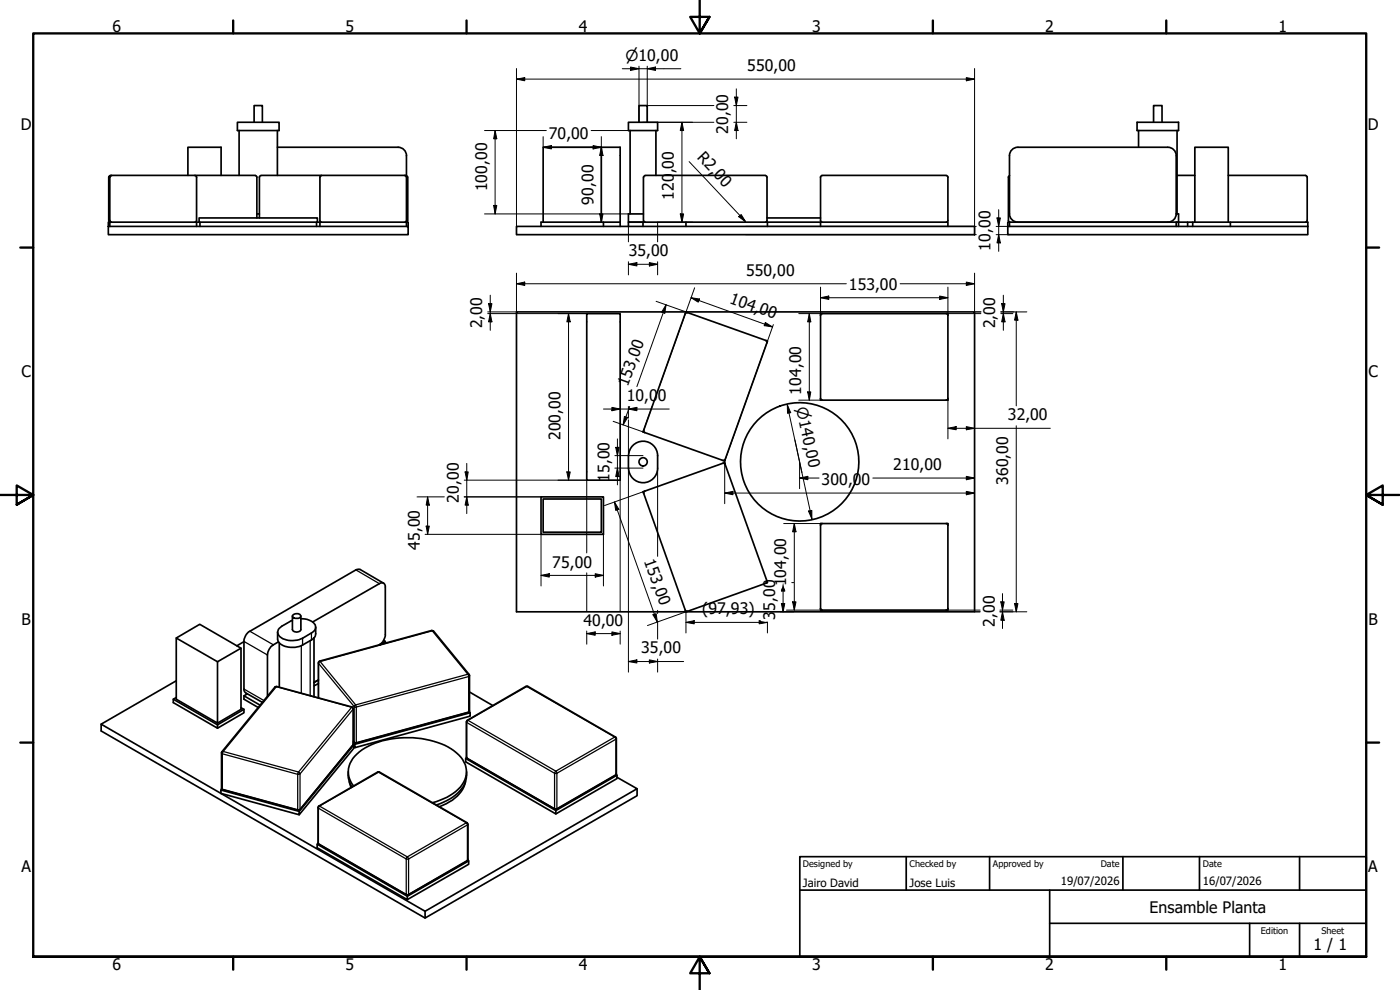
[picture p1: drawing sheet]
<svg xmlns="http://www.w3.org/2000/svg" width="420mm" height="297mm" viewBox="0 0 420 297" stroke-linecap="round" stroke-linejoin="round" font-family="sans-serif">
<!-- layer: Visible (ISO) -->
<g fill="none" stroke="#000" stroke-width=".51">
<path d="M71.2 36.7h12.6v2.5h-12.6zM71.8 39.2v13.4M76.3 36.7v-5h2.4v5M83.2 39.2v13.4M188.6 36.7h8.8v2.5h-8.8zM189.1 39.2v25M191.8 36.7v-5h2.4v5M196.8 39.2v13.4M341.2 36.7h12.5v2.5h-12.5zM341.7 39.2v5M346.2 36.7v-5h2.5v5M353.3 39.2v25"/>
<path d="M32.6 53.1v13.1l.5 .5M33 53.1v13.1M33.1 52.7l-.5 .5M33.1 52.6h43.5M33.5 52.7l-.5 .5M56.4 52.6v-8.4h10v8.4M58.5 52.7l.5 .5M59 53.1v13.1l-.5 .5M76.6 52.7l.5 .5M77.1 53.1v12.3M77.9 53.1v12.3M78.3 52.7l-.4 .5"/>
<path d="M78.4 52.6h43.5M83.2 44.2h36.3M96 53.1v13.1l.5 .5M96.5 52.7l-.5 .5M119.5 44.2a2.51 2.51 0 0 1 2.5 2.5v6M121.5 52.7l.5 .5M121.8 52.7l.5 .5M122 53.1v13.1l-.5 .5M122.4 53.1v13.1M180.5 44.2h5.6v22.5M193.1 53.1v13.1M193.6 52.6h36.1"/>
<path d="M193.6 52.7l-.4 .5M229.7 52.7l.5 .5M230.2 53.1v13.1l-.5 .5M246.3 53.1v13.1l.4 .5M246.7 52.6h37.3M246.7 52.7l-.4 .5M284 52.7l.5 .5M284.5 53.1v13.1l-.5 .5M302.6 53.1v13.1l.5 .5M303 52.7l-.4 .5M305.5 44.2a2.51 2.51 0 0 0-2.5 2.5v17.5a2.51 2.51 0 0 0 2.5 2.5M305.5 44.2h45a2.51 2.51 0 0 1 2.5 2.5v17.5"/>
<path d="M353.3 52.6h5.3M368.6 52.6h23.3M391.8 52.7l.5 .5M392.3 53.1v13.1l-.5 .5M32.5 67.9h90v2.5h-90zM33 67.9v-1.2h26v1.2M33 66.7h-.5v1.2M33 66.2l.5 .5M59 66.7h37M59.8 66.7v-1.3h35.4v1.3M60 66.7v1.2M77.1 64.2h.8"/>
<path d="M95 66.7v1.2M96 67.9v-1.2h26v1.2M122 66.7h.5v1.2M122.3 66.2l-.5 .5M155 67.9h137.5v2.5h-137.5zM162.4 67.9v-1.2h18.7v1.2M163 66.7v-22.5h17.5v22.5M181.1 66.7h5v1.2M188.6 67.9v-1.2h4.4v1.2M193.1 64.2h-4.5v2.5h17.3M193.2 66.2l.4 .5M205.9 67.9v-1.2h24.4v1.2"/>
<path d="M230.2 65.4h16.1M230.3 66.7h16M246.3 66.7h38.2v1.2M246.3 66.7v1.2M302.5 67.9v2.5h90v-2.5M302.5 67.9h90M303 67.9v-1.2h50v1.2M303 66.7h-.5v1.2M353 66.7h3.4v1.2M353 64.2h.7v3.7M353 64.2a2.51 2.51 0 0 1-2.5 2.5h-45M356.4 66.7h1.5"/>
<path d="M357.9 67.9v-1.2h11.4v1.2M358.6 66.7v-22.5h10v22.5M369.3 66.7h23.2v1.2M176.1 94.1h10v50h-10zM206.3 93.8l-.4-.2-.2 .4-12.5 35.1M206.3 93.8l23.6 8.4M206.3 93.8l-.6 .3M246.3 94.1h38.2v26h-38.2zM246.7 94.1l-.4 .5M284 94.1l.5 .5M229.9 102.2l.4 .1-.1 .5M229.9 102.2l.3 .6"/>
<path d="M230.2 102.8l-12.7 35.6-24.5-8.8 .2-.5M246.3 119.6l.4 .5M284.5 119.6l-.5 .5M189.7 133.9a4.3 4.3 0 0 1 4.8-1.3 4.3 4.3 0 0 1 2.9 4.1v3.8a4.3 4.3 0 0 1-4.4 4.3 4.3 4.3 0 0 1-4.3-4.3 9 9 0 0 1 .6-6zM193.2 129.1l.3 .7M217 139l.7 .3M217.7 137.8l-.7 .3M162.4 149.1h18.7v11.2h-18.7zM163 149.7h17.5v10h-17.5zM193.2 148l12.7 35.6h-50.9v-90h137.5v90h-86.6l.4-.2M193.2 148l-.2-.4 24.5-8.8 12.7 35.6M193.5 147.4l-.3 .6"/>
<path d="M246.3 157.1h38.2v26h-38.2zM246.7 157.1l-.4 .5M284 157.1l.5 .5M115.1 175l-7-4.1h-1l-32.1 18.5a3.6 3.6 0 0 0-1.8 3.1v14.6l.5 .8 5 2.8M229.9 175l-23.6 8.4M230.2 174.4l-.3 .6M230.2 174.4l.1 .4-.4 .2M52.9 191.4l12.4 7.2M72.3 194.5l-7 4.1v18.4l-12.4-7.2v-18.4l7-4.1 12.4 7.2v18.3l-7 4.2M73.2 192.5l-2.1 1.3M83.6 192.6l-1.6 .9a3.9 3.9 0 0 0-1.7 3v12.4M83.8 192.9v13.3"/>
<path d="M87.8 184.8v4.1a1.44 1.44 0 0 0 2.5 0v-4.1M88 184.5a1.32 1.32 0 0 1 2.2 .5 1.53 1.53 0 0 1-2.4-.2zM90.3 185.7a4.1 4.1 0 0 1 4.4 2.2v.7l-.5 .7-3.4 2.2a6.3 6.3 0 0 1-7.1-.8 1.9 1.9 0 0 1 .9-2.8l3.2-1.8M93.9 186.6l20-11.5a1.08 1.08 0 0 1 1.2-.1 1.08 1.08 0 0 1 .5 1.1v14.3a3.9 3.9 0 0 1-1.7 3.1l1.7-1M94.2 191.4v17.6M94.7 188.1v2.1l-.3 1-.9 .8-2.7 1.5a6.1 6.1 0 0 1-7.3-1l-.2-2.8M95.6 198.9v10.5M95.9 198.4l-.3 .4M115.1 192.1l.5 .4v.5M129.6 189.2l.5 .2 10.7 13M129.6 189.2l-33.7 9.2M205.7 183.1l.6 .3"/>
<path d="M246.3 182.6l.4 .5M284.5 182.6l-.5 .5M30.4 217.3l97.2 56.1 63.6-36.7-6-3.5M52 209.8l13.3 7.7M52.9 209.3l-.9 .5v1l13.3 7.7v-1l7.9-4.7M52.9 204.3l-22.5 13v2l97.2 56.1M72.3 212.3l.9 .5v1.1l-7.9 4.6M73.2 208.8l4.8 2.8M74.2 208.2l-1 .6v1l4.3 2.5M82.5 206.1l-15.9 19.4M83 206l-.5 .2M83.1 206l22.6 6.1"/>
<path d="M95.6 204l-1.4 .8M95.6 205.1l-1.4 .7M105.6 212.2l.4 .4v10.7M140 216.6v10.6M140.8 202.4l.1 .3M140.8 213.6l.3 .3M140.9 213.3l-.3 .5-33.7 9.2M140.9 202.7v10.6M140.9 207.6l7 4.1M157.9 205.9l-17.6 10.2-.3 .5M157.9 206l.5-.1 26.3 15.3 .3 .4M66.5 225.9v10.6l.2 .4 22.8 6.2"/>
<path d="M66.5 236.8l-.2 .2M66.6 225.6l-.1 .3M104.5 231.6v1.7l1.1 2.8M104.8 234.6l.5 1.7M105.9 223.6l-15.9 19.4M106 223.2l-.1 .3M106 223.4l.2 .1v1l-16.4 20M106 222.4l.5 .5 .4 .1M106 222.7l.5 .6M106.1 235.8a6.8 6.8 0 0 1 1.7-10.1 26.1 26.1 0 0 1 21.2-3.6 14.7 14.7 0 0 1 10.3 6.6 6.9 6.9 0 0 1-2.5 8.8l-2.6 1.7-4.4 1.6M106.2 223.5l-16.4 19.9v1.1l-23.5-6.5v-1l23.5 6.4M106.2 224l.3 .3"/>
<path d="M106.5 223.3l34.6-9.4v1l-34.6 9.4zM113.3 231.7h.5M113.3 231.6l-17.7 10.4v11.2l26.6 15.4 18-10.2M113.9 231.6l26.3 15.3M139.7 234.6a10.3 10.3 0 0 1-6.8 7l-1 .4M139.8 227.6l27 15.6M140 231.6a8.5 8.5 0 0 1-5.1 8.2l-4 1.7M140 227.4l-.2 .2v1l27 15.6v-1l18.4-10.6M140 227.2l.3 .4M140.2 227.6l26.3 15.2h.5M184.7 232.6l-17.6 10.2M184.9 232.5l.3 .1v1l-18.4 10.6"/>
<path d="M185 232.2l-.3 .4M185 221.6v10.6M191.2 236.7v2l-63.6 36.7v-2M89.9 243l-.5 .1M95.2 253.3l27 15.6M95.5 253.2l-.3 .1v1.1l27 15.5v-1l18.5-10.6M140.2 246.9l.2 .4M140.3 258.2l.4 .1v1l-18.5 10.6M140.4 257.9l-.2 .4M140.5 247.3v10.6"/>
<circle cx="193" cy="138.6" r="1.24"/>
<circle cx="240" cy="138.6" r="17.8"/>
</g>
<!-- layer: Visible Narrow (ISO) -->
<g fill="none" stroke="#000" stroke-width=".38">
<path d="M106.8 171l7.1 4.1M73.2 192.5l7.1 4M75 189.4l7 4.1M90.4 193.7v14.3M90.8 191.5v2M93.1 192.2v16.5M93.5 189.9v2.1M95.6 198.9v10.5M95.9 198.4l.2 .1-.5 .5 10.7 13M96.1 198.5l33.6-9.2 10.7 13-33.7 9.2zM129.6 189.2l.5 .1M73.2 206.7l6 3.5"/>
<path d="M82.9 206l22.6 6.2-15.9 19.4-22.6-6.1zM83.1 206l-.6 .1M105.7 212.1l.3 .7v10.6l-16 19.4v-10.6l16-19.6M106.3 212v10.6l-.3-.3M106.4 211.7l.3-.2 .2 .6h-.5zM106.9 212.1l33.8-9.1v10.6l-33.8 9.2zM140.1 216.8l26.3 15.2v10.6l-26.3-15.2zM140.2 216.1h.3M140.5 216.1l-.4 .7-.1-.2M140.5 216.1l17.6-10.1 26.4 15.2-17.7 10.2M140.5 216.1l26.3 15.3M140.8 202.4l-.4-.1 .3 .7"/>
<path d="M140.9 202.7l-.2 .3M140.9 213.3l-.4 .5M157.9 205.9h.5M66.5 236.5l.4 .5M66.6 225.5h.4l-.3 .7-.2-.3M66.7 226.2l22.6 6.1v10.6l-22.6-6.1zM89.5 231.8l.2-.1 .3 .5-.7 .1zM106 223.3l-.1 .3M106.4 222.9l-.1-.3 .6 .2v.2M113.3 231.6h.6M140 227.2l.2 .4M167.1 232l17.7-10.2v10.6l-17.7 10.2z"/>
<path d="M184.7 221.2h-.2l.3 .6 .2-.2M185 232.2l-.3 .4M90 243v-.2l-.7 .1 .2 .2M95.4 252.9l.3 .5M95.6 242.5l26.3 15.2v10.6l-26.3-15.2zM95.7 241.9h.2l-.3 .6-.2-.2M95.9 241.9l17.7-10.2 26.4 15.2-17.8 10.2zM140.2 246.9h-.2l.3 .6M140.3 247.5v10.6l-17.7 10.2v-10.6M140.3 247.5l-17.7 10.2M140.5 247.3l-.2 .2M140.5 257.9l-.3 .5"/>
<path d="M166.6 242.8l-.2-.2h.7v.2M122 268.5l-.1-.2h.7l-.1 .2"/>
<circle cx="166.8" cy="231.8" r=".41"/>
<circle cx="122.3" cy="257.5" r=".41"/>
</g>
<!-- layer: Visible (ISO) -->
<circle cx="113.9" cy="193.5" r=".25" fill="#000"/>
<!-- layer: Border (ISO) -->
<g fill="none" stroke="#000" stroke-width=".7">
<path d="M70 6.1v3.9M140 6.1v3.9M210 0v10l-2.9-4.9h5.8l-2.9 4.9 2.9-4.9M280 6.1v3.9M350 6.1v3.9M6.1 74.3h3.9M410 74.3h3.9M0 148.5h10l-5-2.8v5.7l5-2.9-5 2.9M420 148.5h-10l5-2.8v5.7l-5-2.9 5 2.9M6.1 222.8h3.9M410 222.8h3.9M10 287.1v-277.1h400v277.1h-400h400"/>
<path d="M70 287.1v3.8M140 287.1v3.8M212.9 292l-2.9-4.9 2.9 4.9h-5.8l2.9-4.9v9.9M280 287.1v3.8M350 287.1v3.8"/>
</g>
<!-- layer: Title (ISO) -->
<path d="M240 257h170v30.1h-170zM272 257v10.1M297 257v10.1M337 257v10.1M360 257v10.1M390 257v10.1M240 267.1h170M315 277h95M315 267.1v20M375 277v10.1M390 277v10.1" fill="none" stroke="#000" stroke-width=".51"/>
<!-- layer: Dimension (ISO) -->
<g fill="none" stroke="#000" stroke-width=".3">
<path d="M191.8 19.9v16.8M194.2 19.9v16.8M145.4 39.2h18.6M148.6 39.2l.5 2.4h-1zM148.6 39.2v25M155 23.7l2.5-.4v.9zM155 20.6v49.8M155 23.7h137.5M177.4 39.2h11.2M186.8 20.6h17.5M189.2 20.1l2.6 .5-2.6 .5zM193 36.7h21.2"/>
<path d="M193 31.7h21.2M194.2 20.6l2.5-.5v1zM204.7 36.7l.5 2.5h-1zM204.7 36.7v30M220.2 36.7h4M220.2 31.7h4M220.5 29.1h1l-.5 2.6zM221 36.7l.5 2.5h-1zM221 26.7v14.9M290 23.3l2.5 .4-2.5 .5zM292.5 20.6v49.8M163 44.2l2.5-.5v1z"/>
<path d="M163 41v3.2h17.5M178 43.7l2.5 .5-2.5 .5zM180.5 44.2l.5 2.5h-1zM180.5 41v25.7h-3.2M206.8 48.5l17 18M145.4 64.2h43.2M148.1 61.6h1l-.5 2.6zM180 64.2h1l-.5 2.5zM188.6 79.3l2.5-.5v1zM188.6 66.7v5.9M188.6 78.5v4M188.6 79.3h8.8"/>
<path d="M194.9 78.8l2.5 .5-2.5 .5zM197.4 78.5v4M204.2 64.2h1l-.5 2.5zM207.8 66.7h-10.4v5.9M221.7 65l.7-.6 1.4 2.1zM223.7 70.4h69.3M223.7 67.9h69.3M299 70.4h3.9M299 67.9h3.9M299.2 65.4h1l-.5 2.5zM299.7 70.4l.5 2.5h-1zM299.7 62.9v12.5"/>
<path d="M146.4 94.1h29.7M146.6 91.1h1l-.5 2.5zM147.1 94.1l.5 2.5h-1zM147.1 88.6v10.5M155 85.1l2.5-.5v1zM155 85.1h99M155 82v11.6h-8.6M170.6 94.1l.5 2.5h-1zM170.6 94.1v50M196.9 90.4l9 3.2M199.9 91.4l-.4 2.6-.9-.4zM199.9 91.4l-8.8 24.6"/>
<path d="M207.4 89.3l2.5 .4-.4 1zM207.4 89.3l24.4 8.8M208.5 86.3l-10.6 29.7M229.7 96.8l2.1 1.3-2.4-.4zM232.1 97.4l-14.6 41v12.7M242.9 94.1l.4 2.5h-.9zM242.9 94.1v26M246.3 89.3l2.4-.5v1zM246.3 89.3h38.2M246.3 86.2v7.9h-6.6M270.1 85.1h22.4M282 88.8l2.5 .5-2.5 .5z"/>
<path d="M284.5 86.2v7.9h9.9M290 84.6l2.5 .5-2.5 .5zM292.5 82v11.6h1.9M300.4 93.6h7.8M300.4 94.1h3.6M300.6 91.1h1l-.5 2.5zM301.1 94.1l.5 2.5h-1zM301.1 88.6v10.5M305 93.6l.5 2.5h-1zM305 93.6v28.2M242.4 117.6h.9l-.4 2.5zM140.1 139.1v15"/>
<path d="M181.1 122.7h19.8M183.6 122.2l2.5 .5-2.5 .5zM184.5 136.7h8.5M184.8 134.2h1l-.5 2.5zM185.3 131.7v13.8M187.4 125l.9 .3-1.3 2.2zM188.6 122.7l2.5-.5v1zM188.6 122v3.5M188.6 126v10.7M189 122l-2 5.5M195.7 122l-2.7 7.6-9-3.2M236.3 121.5l1 2.3-1 .2z"/>
<path d="M236.3 121.5l7.3 34.2M238.6 132l2.1 9.8M239.7 120.1h6.6M240 138.6v8M284.5 128.5l2.5-.5v1zM284.5 120.1v11.6M284.5 128.5h30.7M290 128l2.5 .5-2.5 .5zM305 127.7v55.9M125.2 149.1h8.1M127.9 157.8h.9l-.5 2.5zM128.3 149.1l.5 2.5h-.9z"/>
<path d="M128.3 149.1v11.2M139.3 144.1h36.8v21.8M139.3 149.1h23.1M139.6 141.6h.9l-.4 2.5zM140.1 149.1l.4 2.5h-.9zM170.1 141.6h1l-.5 2.5zM184.4 150.6l1.3 2.2-.9 .3zM184.4 150.6l12.9 36.1M184.5 140.4h8.5M185.3 140.4l.5 2.6h-1zM186.1 144.1v8.3M186.1 152.6v30.8"/>
<path d="M188.6 140.4v61.3M193 147.6l-11.6 4.1M197.4 140.4v26.5M217.5 147.9l2.5-.5v1zM217.5 147.9h75M235.2 157.1h11.1M238.4 157.1l.5 2.5h-1zM238.4 157.1v26M240 143.4l2.4-.5v1zM240 143.4h5.8M242.6 153.3l1-.2v2.6zM261.9 143.4h30.6"/>
<path d="M290 147.4l2.5 .5-2.5 .5zM290 142.9l2.5 .5-2.5 .5zM127.6 160.3h34.8v15.5M162.4 172.6l2.4-.5v1.1zM162.4 172.6h18.7M176.1 171.9v11.5M178.6 172.1l2.5 .5-2.5 .6zM181.1 160.3v15.5M234.6 176.7l-.1 .6h1l-.1-.6M235 176.7v6.9M237.6 174.8h.6M300.9 178.1v10.5"/>
<path d="M176.1 190.1l2.5-.5v1zM176.1 190.1h10M176.1 189.3v4M183.6 189.6l2.5 .5-2.5 .5zM186.1 189.3v4M188.6 198.5l2.5-.5v.9zM188.6 198.5h16.6M194.3 187.7l11.6-4.1v6.3M194.9 198l2.5 .5-2.5 .4zM196 184.5l.9-.4 .4 2.6zM197.4 183.1v1M197.4 186.5v5.3"/>
<path d="M197.4 197.7v4M205.9 186.7l2.4-.5v1zM205.9 186.7h24.4M228.3 186.3l-.5-.1v1l2.5-.5M230.1 186.7h.2M230.3 186.7v3.2M234.3 183.6h3.9M234.5 181.1h1l-.5 2.5zM236 183.1h10.3M237.9 180.6h1l-.5 2.5zM284.5 183.1h9.6M292.5 183.6h1.6"/>
<path d="M300.1 183.6h8.1M300.1 183.1h3.9M300.4 180.6h1l-.5 2.5zM300.9 183.6l.5 2.5h-1zM304.5 181.1h1l-.5 2.5z"/>
</g>
<g fill="#000">
<path d="M155 23.7l2.5-.4v.9zM189.2 20.1l2.6 .5-2.6 .5zM194.2 20.6l2.5-.5v1zM204.7 36.7l.5 2.5h-1zM220.5 29.1h1l-.5 2.6zM221 36.7l.5 2.5h-1zM290 23.3l2.5 .4-2.5 .5zM148.6 39.2l.5 2.4h-1zM163 44.2l2.5-.5v1zM178 43.7l2.5 .5-2.5 .5zM180.5 44.2l.5 2.5h-1zM148.1 61.6h1l-.5 2.6z"/>
<path d="M180 64.2h1l-.5 2.5zM188.6 79.3l2.5-.5v1zM194.9 78.8l2.5 .5-2.5 .5zM204.2 64.2h1l-.5 2.5zM221.7 65l.7-.6 1.4 2.1zM299.2 65.4h1l-.5 2.5zM299.7 70.4l.5 2.5h-1zM146.6 91.1h1l-.5 2.5zM147.1 94.1l.5 2.5h-1zM155 85.1l2.5-.5v1zM170.6 94.1l.5 2.5h-1zM199.9 91.4l-.4 2.6-.9-.4z"/>
<path d="M207.4 89.3l2.5 .4-.4 1zM229.7 96.8l2.1 1.3-2.4-.4zM242.9 94.1l.4 2.5h-.9zM246.3 89.3l2.4-.5v1zM282 88.8l2.5 .5-2.5 .5zM290 84.6l2.5 .5-2.5 .5zM300.6 91.1h1l-.5 2.5zM301.1 94.1l.5 2.5h-1zM305 93.6l.5 2.5h-1zM242.4 117.6h.9l-.4 2.5zM183.6 122.2l2.5 .5-2.5 .5zM184.8 134.2h1l-.5 2.5z"/>
<path d="M187.4 125l.9 .3-1.3 2.2zM188.6 122.7l2.5-.5v1zM236.3 121.5l1 2.3-1 .2zM284.5 128.5l2.5-.5v1zM290 128l2.5 .5-2.5 .5zM127.9 157.8h.9l-.5 2.5zM128.3 149.1l.5 2.5h-.9zM139.6 141.6h.9l-.4 2.5zM140.1 149.1l.4 2.5h-.9zM170.1 141.6h1l-.5 2.5zM184.4 150.6l1.3 2.2-.9 .3zM185.3 140.4l.5 2.6h-1z"/>
<path d="M217.5 147.9l2.5-.5v1zM238.4 157.1l.5 2.5h-1zM240 143.4l2.4-.5v1zM242.6 153.3l1-.2v2.6zM290 147.4l2.5 .5-2.5 .5zM290 142.9l2.5 .5-2.5 .5zM162.4 172.6l2.4-.5v1.1zM178.6 172.1l2.5 .5-2.5 .6zM235 174.8l.5 2.5h-1zM176.1 190.1l2.5-.5v1zM183.6 189.6l2.5 .5-2.5 .5zM188.6 198.5l2.5-.5v.9z"/>
<path d="M194.9 198l2.5 .5-2.5 .4zM196 184.5l.9-.4 .4 2.6zM205.9 186.7l2.4-.5v1zM227.8 186.2l2.5 .5-2.5 .5zM234.5 181.1h1l-.5 2.5zM237.9 180.6h1l-.5 2.5zM300.4 180.6h1l-.5 2.5zM300.9 183.6l.5 2.5h-1zM304.5 181.1h1l-.5 2.5z"/>
</g>
<g font-size="4.8">
<text x="33.7" y="9.6">6</text>
<text x="103.7" y="9.6">5</text>
<text x="173.7" y="9.6">4</text>
<text x="243.7" y="9.6">3</text>
<text x="313.7" y="9.6">2</text>
<text x="383.7" y="9.6">1</text>
<text x="224.3" y="21.4">550,00</text>
<text x="6.2" y="38.9">D</text>
<text x="164.7" y="41.8">70,00</text>
<text x="218.6" y="40.1" transform="rotate(-90 218.6 40.1)">20,00</text>
<text x="410.5" y="38.9">D</text>
<text x="209" y="47.4" transform="rotate(47 209 47.4)">R2,00</text>
<text x="202.2" y="52.1" transform="rotate(-90 202.2 52.1)">,00</text>
<text x="146.2" y="57.5" transform="rotate(-90 146.2 57.5)">100,00</text>
<text x="202.2" y="59.9" transform="rotate(-90 202.2 59.9)">120</text>
<text x="178.1" y="61.4" transform="rotate(-90 178.1 61.4)">90,00</text>
<text x="188.7" y="76.9">35,00</text>
<text x="297.3" y="75.2" transform="rotate(-90 297.3 75.2)">10,00</text>
<text x="223.9" y="82.7">550,00</text>
<text x="254.8" y="87">153,00</text>
<text x="218.8" y="90.9" transform="rotate(20 218.8 90.9)">104,00</text>
<text x="144.7" y="98.5" transform="rotate(-90 144.7 98.5)">2,00</text>
<text x="298.7" y="98.5" transform="rotate(-90 298.7 98.5)">2,00</text>
<text x="6.4" y="113.1">C</text>
<text x="410.7" y="113.1">C</text>
<text x="188.5" y="116.2" transform="rotate(-70 188.5 116.2)">153,00</text>
<text x="240.5" y="118.4" transform="rotate(-90 240.5 118.4)">104,00</text>
<text x="188.1" y="120.3">10,00</text>
<text x="302.5" y="126.1">32,00</text>
<text x="168.2" y="132" transform="rotate(-90 168.2 132)">200,00</text>
<text x="268.1" y="141">210,00</text>
<text x="182.9" y="144.6" transform="rotate(-90 182.9 144.6)">15,00</text>
<text x="246.6" y="145.5">300,00</text>
<text x="302.6" y="145.5" transform="rotate(-90 302.6 145.5)">360,00</text>
<text x="137.7" y="150.8" transform="rotate(-90 137.7 150.8)">20,00</text>
<text x="126" y="165" transform="rotate(-90 126 165)">45,00</text>
<text x="165.7" y="170.3">75,00</text>
<text x="193.2" y="168.3" transform="rotate(70 193.2 168.3)">153,00</text>
<text x="236" y="175.9" transform="rotate(-90 236 175.9)">104,00</text>
<text x="210.8" y="184.2">(97,93)</text>
<text x="232.6" y="185.9" transform="rotate(-90 232.6 185.9)">3</text>
<text x="232.6" y="183.2" transform="rotate(-90 232.6 183.2)">5,00</text>
<text x="6.4" y="187.4">B</text>
<text x="175.1" y="187.7">40,00</text>
<text x="298.5" y="188" transform="rotate(-90 298.5 188)">2,00</text>
<text x="410.7" y="187.4">B</text>
<text x="192.4" y="196.1">35,00</text>
<text x="6.4" y="261.7">A</text>
<text x="410.7" y="261.7">A</text>
<text x="345" y="273.9">Ensamble Planta</text>
<text x="394.2" y="285">1 / 1</text>
<text x="33.7" y="290.9">6</text>
<text x="103.7" y="290.9">5</text>
<text x="173.7" y="290.9">4</text>
<text x="243.7" y="290.9">3</text>
<text x="313.7" y="290.9">2</text>
<text x="383.7" y="290.9">1</text>
</g>
<g font-size="4.6">
<text x="187.7" y="18.2">⌀10,00</text>
<text x="239" y="122.4" transform="rotate(78 239 122.4)">⌀140,00</text>
</g>
<g font-size="3.4">
<text x="241" y="266">Jairo David</text>
<text x="273" y="266">Jose Luis</text>
<text x="318.4" y="265.5">19/07/2026</text>
<text x="361" y="265.5">16/07/2026</text>
</g>
<g font-size="2.7">
<text x="241" y="260.1">Designed by</text>
<text x="273" y="260.1">Checked by</text>
<text x="298" y="260.1">Approved by</text>
<text x="330.3" y="260">Date</text>
<text x="361" y="260">Date</text>
<text x="378.4" y="280.1">Edition</text>
<text x="396.6" y="280.1">Sheet</text>
</g>
</svg>
